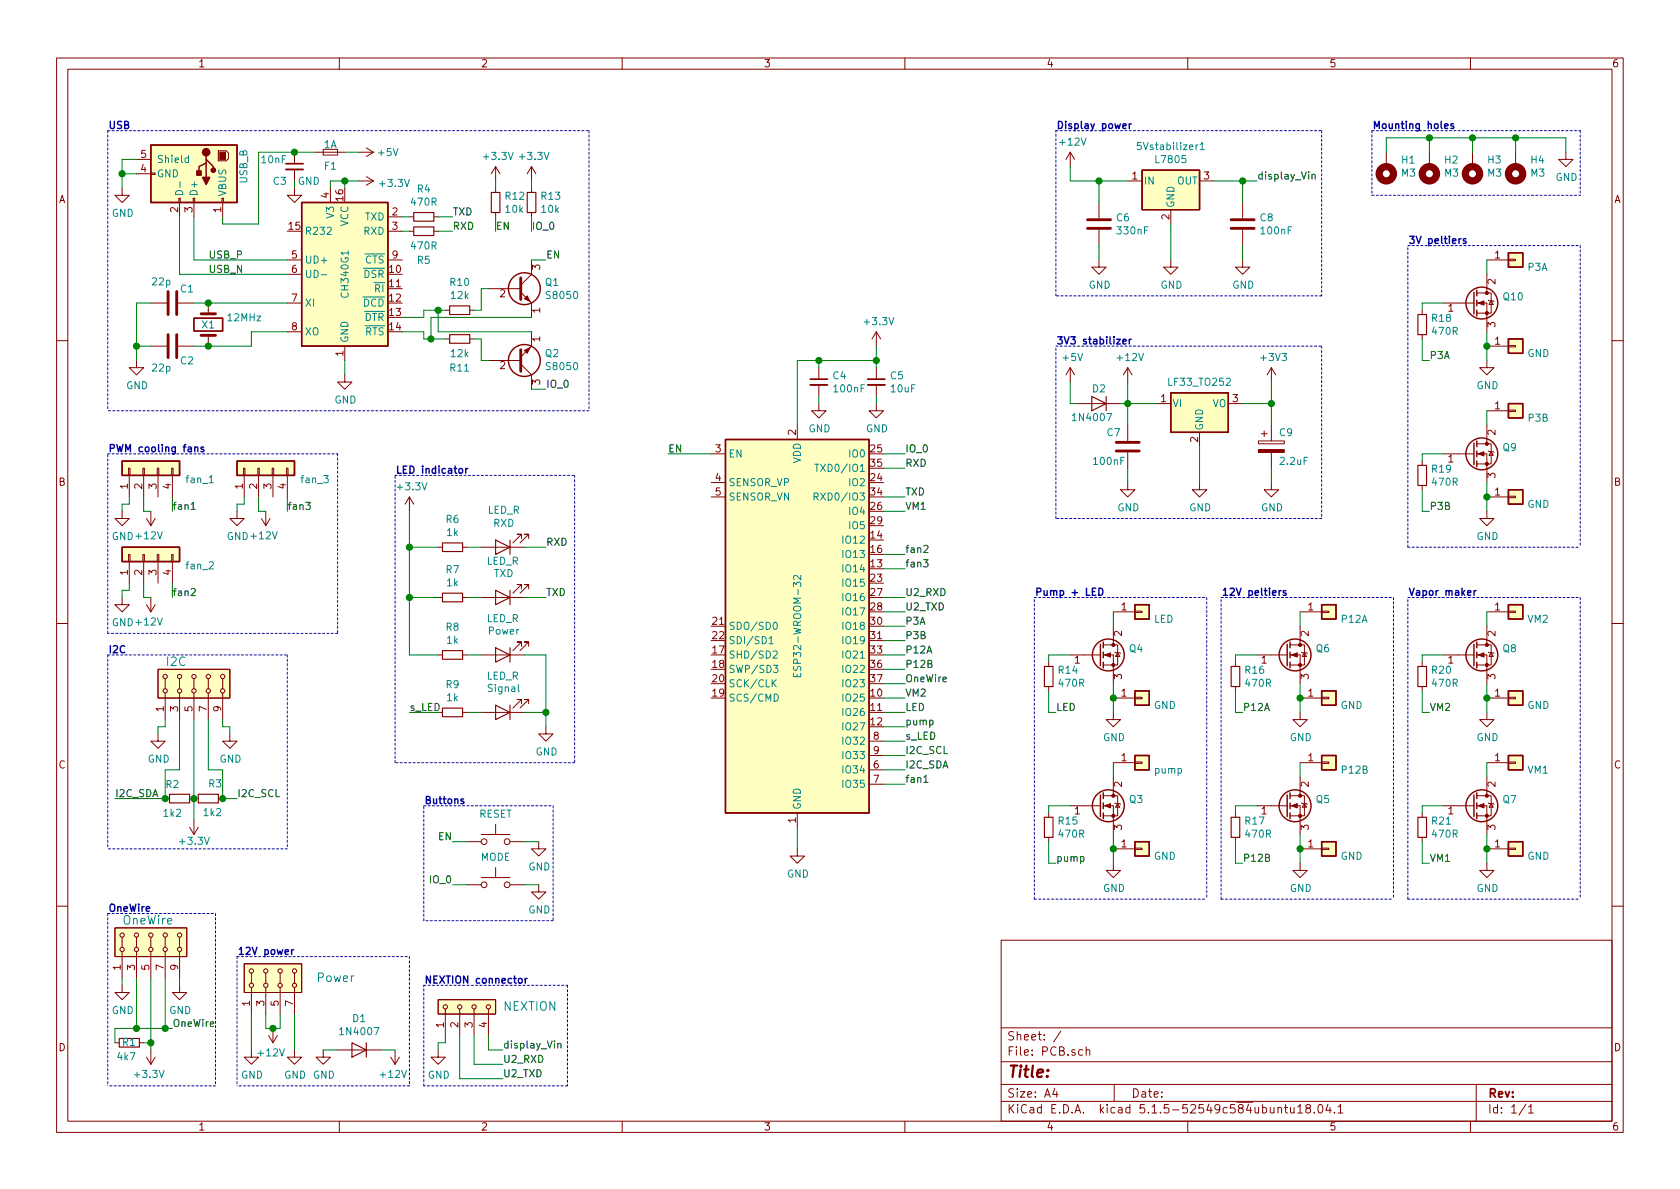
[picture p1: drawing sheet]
<svg xmlns="http://www.w3.org/2000/svg" width="297mm" height="210mm" viewBox="0 0 297 210" stroke-linecap="round" stroke-linejoin="round" font-family="sans-serif">
<g fill="none" stroke="#840000" stroke-width=".18">
<path d="M10 10.3h277v189.9h-277zM12 12.2h273v186.1h-273zM60 10.3v1.9M110 10.3v1.9M160 10.3v1.9M210 10.3v1.9M260 10.3v1.9M21.6 33.3v1.2h1.3l-1.3 1.3-1.3-1.3h1.3M24.1 30.7h2.6M24.1 28.2h2.6M26.7 30.6h.7v.3h-.7zM31.6 35h.3v.8h-.3z"/>
<path d="M31.7 35.8v2.5M34.2 35h.2v.8h-.2zM34.3 35.8v2.5M38.6 26.7h1.4l.4 .3v1.1l-.4 .3h-1.4zM39.2 35h.3v.8h-.3zM39.4 35.8v2.5M52.1 33.3v1.2h1.2l-1.2 1.3-1.3-1.3h1.3M52.1 26.9v2.1M52.1 30v2M55.9 26.9h5.1M57.1 26.4h2.6v1h-2.6zM58.4 33.3v2.5"/>
<path d="M63.5 26.9h2.5M63.5 32h2.5M64.8 26.2l1.2 .7M64.8 31.2l1.2 .8M66 26.9l-1.2 .8M66 32l-1.2 .8M68.6 38.3h2.5M72.4 38.3h.8M76.7 38.3h.8M87.6 29.5v2.5M87.6 33.3v.7M87.6 37.6v.7"/>
<path d="M87.6 29.5l-.7 1.2M87.6 29.5l.8 1.2M94 29.5v2.5M94 33.3v.7M94 37.6v.7M94 29.5l-.8 1.2M94 29.5l.7 1.2M189.2 26.9v2.6M189.2 26.9l-.7 1.3M189.2 26.9l.8 1.3M194.3 35.8v2.8M199.4 32h2.5"/>
<path d="M207 37.1v2.5M212.1 32h2.5M219.7 35.8v2.8M245.1 26.9v2.6M252.7 26.9v2.6M260.3 26.9v2.6M268 26.9v2.6M276.9 26.9v1.3h1.2l-1.2 1.3-1.3-1.3h1.3M26.7 53.6h2.8M31.5 53.6h2.8M36.8 53.6v1.9M36.8 59.3v1.9"/>
<path d="M50.8 46h2.5M50.8 48.5h2.5M50.8 53.6h2.5M50.8 58.7h2.5M68.6 40.9h2.5M68.6 46h2.5M72.4 40.9h.8M76.7 40.9h.8M78.7 59.9h.8M78.7 54.9h.8M83.1 59.9h.7M83.1 54.9h.7"/>
<path d="M86.4 51h5.7M92.1 51.7l1.9 1.9v2.5M94 58.7v2.5l-1.9 1.9M94 46v2.5l-1.9 1.9M154.9 58.7v2.5M154.9 58.7l-.7 1.2M154.9 58.7l.8 1.2M194.3 46v1.2h1.3l-1.3 1.3-1.3-1.3h1.3M194.3 40.6v2.8M207 46v1.2h1.3l-1.3 1.3-1.3-1.3h1.3M219.7 46v1.2h1.3l-1.3 1.3-1.3-1.3h1.3M219.7 40.6v2.8"/>
<path d="M251.5 54.9v.7M251.5 59.2v.7M255.3 53.6h5.3M261.1 53.6h1.8v5.1M261.1 51.8h1.8M262.9 51.8h.8v3.6h-2.6M262.9 46h3.8M262.9 48.5v3.3M263.1 53.1l.2 .1h.7l.2 .1M263.7 53.2l.3 .6h-.7zM266.7 45.8h1.3v.3h-1.3zM10 60.2h2"/>
<path d="M24.1 63.7v1.3h1.3l-1.3 1.3-1.2-1.3h1.2M26.7 61.2h2.8M31.5 61.2h2.8M61 66.3v1.3h1.2l-1.2 1.2-1.3-1.2h1.3M61 61.2v2.5M86.4 63.7h5.7M92.1 64.4l1.9 1.9v2.5M141 75.2v2.5M144.8 71.4v1.2h1.2l-1.2 1.3-1.3-1.3h1.3M144.8 65v2.1M144.8 68.1v2M154.9 71.4v1.2h1.3l-1.3 1.3-1.2-1.3h1.2"/>
<path d="M154.9 65v2.1M154.9 68.1v2M189.2 65l-.7 1.3M189.2 65v2.6M189.2 65l.8 1.3M190.5 71.4h7.6M199.4 65v2.6M199.4 75.2v2.8M199.4 65l-.8 1.3M199.4 65l.8 1.3M204.5 71.4h2.5M212.1 76.4v2.6"/>
<path d="M217.2 71.4h2.5M222.5 78h4.6v.5h-4.6zM223 76.7h1M223.5 76.2v1M224.8 65v2.6M224.8 75.2v2.8M224.8 65l-.8 1.3M224.8 65l.8 1.3M261.1 78.5h1.8M262.9 78.5h.8v3.5h-2.6M262.9 63.7v1.3h1.3l-1.3 1.3-1.3-1.3h1.3M262.9 72.6h3.8"/>
<path d="M262.9 75.2v3.3M262.9 61.2h3.8M263.1 79.8l.2 .1h.7l.2 .1M263.7 79.9l.3 .6h-.7zM266.7 72.5h1.3v.3h-1.3zM266.7 61.1h1.3v.2h-1.3zM285 60.2h2M21.6 90.4v1.3h1.3l-1.3 1.3-1.3-1.3h1.3M22.7 98h.3v1.3h-.3zM22.7 82.8h.3v1.3h-.3zM22.9 84.1v3.8M22.9 99.3v3.8"/>
<path d="M25.3 98h.2v1.3h-.2zM25.3 82.8h.2v1.3h-.2zM25.4 84.1v3.8M25.4 99.3v3.8M25.9 91.7l.8 1.3M26.7 90.4v2.6M27.4 91.7l-.7 1.3M27.8 98h.3v1.3h-.3zM27.8 82.8h.3v1.3h-.3zM27.9 84.1v3.8M27.9 99.3v3.8M30.4 98h.2v1.3h-.2z"/>
<path d="M30.4 82.8h.2v1.3h-.2zM30.5 84.1v3.8M30.5 99.3v3.8M41.9 90.4v1.3h1.3l-1.3 1.3-1.3-1.3h1.3M43.1 82.8h.2v1.3h-.2zM43.2 84.1v3.8M45.6 82.8h.2v1.3h-.2zM45.7 84.1v3.8M46.2 91.7l.8 1.3M47 90.4v2.6M47.8 91.7l-.8 1.3M48.1 82.8h.3v1.3h-.3z"/>
<path d="M48.3 84.1v3.8M50.7 82.8h.2v1.3h-.2zM50.8 84.1v3.8M72.4 87.9l-.8 1.2M72.4 87.9v2.5M72.4 87.9l.8 1.2M77.5 96.8h.7M81.8 96.8h.7M85.1 96.8h7.6M92.2 95.2v-.7h-.8h.8l-1.5 1.5M93.5 95.2v-.7h-.8h.8l-1.6 1.5M125.7 87.9h2.6"/>
<path d="M125.7 80.3h2.6M125.7 85.3h2.6M199.4 85.3v1.3h1.3l-1.3 1.3-1.3-1.3h1.3M199.4 80v2.8M212.1 85.3v1.3h1.3l-1.3 1.3-1.3-1.3h1.3M224.8 85.3v1.3h1.3l-1.3 1.3-1.3-1.3h1.3M224.8 80v2.8M251.5 81.5v.8M251.5 85.8v.8M255.3 80.3h5.3M261.1 80.3h1.8v5M262.9 90.4v1.3h1.3l-1.3 1.3-1.3-1.3h1.3"/>
<path d="M262.9 87.9h3.8M266.7 87.8h1.3v.2h-1.3zM10 110.3h2M21.6 105.7v1.2h1.3l-1.3 1.3-1.3-1.3h1.3M25.9 106.9l.8 1.3M26.7 105.7v2.5M27.4 106.9l-.7 1.3M27.9 118.4h12.7v5h-12.7zM77.5 115.8h.7M77.5 105.7h.7M81.8 115.8h.7M81.8 105.7h.7"/>
<path d="M85.1 115.8h7.6M85.1 105.7h7.6M92.2 114.3v-.8h-.8h.8l-1.5 1.6M92.2 104.1v-.7h-.8h.8l-1.5 1.5M93.5 114.3v-.8h-.8h.8l-1.6 1.6M93.5 104.1v-.7h-.8h.8l-1.6 1.5M185.4 117.1v.8M189.2 115.8h5.4M195.1 115.8h1.7v5.1M195.1 114h1.7M196.8 114h.8v3.6h-2.5M196.8 108.2h3.9"/>
<path d="M196.8 110.7v3.3M197.1 115.3l.1 .1h.8l.1 .2M197.6 115.4l.4 .7h-.8zM200.7 108.1h1.2v.2h-1.2zM218.4 117.1v.8M222.2 115.8h5.4M228.1 115.8h1.8v5.1M228.1 114h1.8M229.9 114h.7v3.6h-2.5M229.9 110.7v3.3M229.9 108.2h3.8M230.1 115.3l.2 .1h.7l.1 .2"/>
<path d="M230.6 115.4l.4 .7h-.7zM233.7 108.1h1.2v.2h-1.2zM251.5 117.1v.8M255.3 115.8h5.3M261.1 115.8h1.8v5.1M261.1 114h1.8M262.9 114h.8v3.6h-2.6M262.9 108.2h3.8M262.9 110.7v3.3M263.1 115.3l.2 .1h.7l.2 .2M263.7 115.4l.3 .7h-.7zM266.7 108.1h1.3v.2h-1.3z"/>
<path d="M285 110.3h2M27.9 129.8v1.3h1.3l-1.3 1.2-1.2-1.2h1.2M29.2 120v1.8M29.2 122.5v4.7M31.7 120v1.8M31.7 122.5v4.7M34.3 120v1.8M34.3 122.5v4.7M36.8 120v1.8M36.8 122.5v4.7M39.4 120v1.8M39.4 122.5v4.7"/>
<path d="M40.6 129.8v1.3h1.3l-1.3 1.2-1.2-1.2h1.2M81.8 126h.7M85.1 126h7.6M92.2 124.5v-.8h-.8h.8l-1.5 1.5M93.5 124.5v-.8h-.8h.8l-1.6 1.5M96.5 128.5v1.3h1.3l-1.3 1.3-1.3-1.3h1.3M153.7 136.1h2.5M153.7 138.7h2.5M153.7 131.1h2.5M153.7 133.6h2.5M185.4 121.4v.8M196.8 126v1.2h1.3l-1.3 1.3-1.2-1.3h1.2"/>
<path d="M196.8 134.9h3.9M196.8 137.4v3.3M196.8 123.4h3.9M200.7 134.7h1.2v.3h-1.2zM200.7 123.3h1.2v.3h-1.2zM218.4 121.4v.8M229.9 126v1.2h1.2l-1.2 1.3-1.3-1.3h1.3M229.9 134.9h3.8M229.9 137.4v3.3M229.9 123.4h3.8M233.7 134.7h1.2v.3h-1.2zM233.7 123.3h1.2v.3h-1.2z"/>
<path d="M251.5 121.4v.8M262.9 126v1.2h1.3l-1.3 1.3-1.3-1.3h1.3M262.9 134.9h3.8M262.9 137.4v3.3M262.9 123.4h3.8M266.7 123.3h1.3v.3h-1.3zM266.7 134.7h1.3v.3h-1.3zM29.2 141.2h.8M33.5 146.3l.8 1.3M33.5 141.2h1.6M34.3 145v2.6M35.1 146.3l-.8 1.3"/>
<path d="M38.6 141.2h.8M82.5 156.5h2.6M82.5 148.8h2.6M85.1 155.2h5.1M85.1 147.6h5.1M87.6 145.8v1.8M87.6 153.4v1.8M90.2 156.5h2.5M90.2 148.8h2.5M95.2 148.8v1.3h1.3l-1.3 1.3-1.2-1.3h1.2M95.2 156.5v1.2h1.3l-1.3 1.3-1.2-1.3h1.2M141 150.1v1.3h1.2l-1.2 1.2-1.3-1.2h1.3"/>
<path d="M141 143.8v2.5M185.4 143.8v.7M185.4 148.1v.7M189.2 142.5h5.4M195.1 142.5h1.7v5.1M195.1 140.7h1.7M196.8 140.7h.8v3.6h-2.5M196.8 152.6v1.3h1.3l-1.3 1.3-1.2-1.3h1.2M196.8 150.1h3.9M197.1 142l.1 .1h.8l.1 .1M197.6 142.1l.4 .6h-.8zM200.7 150h1.2v.2h-1.2z"/>
<path d="M218.4 143.8v.7M218.4 148.1v.7M222.2 142.5h5.4M228.1 142.5h1.8v5.1M228.1 140.7h1.8M229.9 152.6v1.3h1.2l-1.2 1.3-1.3-1.3h1.3M229.9 140.7h.7v3.6h-2.5M229.9 150.1h3.8M230.1 142l.2 .1h.7l.1 .1M230.6 142.1l.4 .6h-.7zM233.7 150h1.2v.2h-1.2zM251.5 143.8v.7"/>
<path d="M251.5 148.1v.7M255.3 142.5h5.3M261.1 142.5h1.8v5.1M261.1 140.7h1.8M262.9 140.7h.8v3.6h-2.6M262.9 152.6v1.3h1.3l-1.3 1.3-1.3-1.3h1.3M262.9 150.1h3.8M263.1 142l.2 .1h.7l.2 .1M263.7 142.1l.3 .6h-.7zM266.7 150h1.3v.2h-1.3zM10 160.2h2M20.3 164.1h12.7v5.1h-12.7z"/>
<path d="M21.6 174.2v1.3h1.3l-1.3 1.3-1.3-1.3h1.3M21.6 165.7v1.8M21.6 168.3v4.7M24.1 165.7v1.8M24.1 168.3v4.7M26.7 165.7v1.8M26.7 168.3v4.7M29.2 165.7v1.8M29.2 168.3v4.7M31.7 174.2v1.3h1.3l-1.3 1.3-1.2-1.3h1.2M31.7 165.7v1.8M31.7 168.3v4.7"/>
<path d="M43.2 170.4h10.1v5.1h-10.1zM44.4 172.1v1.8M44.4 174.6v4.7M47 172.1v1.8M47 174.6v4.7M49.5 172.1v1.8M49.5 174.6v4.7M52.1 172.1v1.8M52.1 174.6v4.7M77.5 176.8h10.1v2.5h-10.1zM78.7 178.4v4.7M81.3 178.4v4.7"/>
<path d="M83.8 178.4v4.7M86.4 178.4v4.7M177 166.3h108v32h-108zM285 160.2h2M20.3 184.4h.8M24.6 184.4h.8M25.9 186.9l.8 1.3M26.7 185.7v2.5M27.4 186.9l-.7 1.3M44.4 185.7v1.2h1.3l-1.3 1.3-1.2-1.3h1.2M47.5 183.1l.8 1.3M48.3 181.9v2.5"/>
<path d="M49 183.1l-.7 1.3M52.1 185.7v1.2h1.2l-1.2 1.3-1.3-1.3h1.3M57.1 185.7v1.2h1.3l-1.3 1.3-1.2-1.3h1.2M59.7 185.7h7.6M60 198.3v1.9M69.1 186.9l.7 1.3M69.8 185.7v2.5M70.6 186.9l-.8 1.3M77.5 185.7v1.2h1.2l-1.2 1.3-1.3-1.3h1.3M110 198.3v1.9M160 198.3v1.9M177 194.8h108"/>
<path d="M177 191.8h108M177 187.8h108M177 181.8h108M186.5 192.5l-.4 1h1M186.8 193v1M187.6 182.3l-1.3 2M191.4 185.7l-.4-.1-.3 .3 .1 .6h.6M192 185.7l.3-.1 .3 .1 .1 .9M192 185.1v1.5M197 191.8v3M210 198.3v1.9M226 196l.2-.2 .3 .1 .1 .9"/>
<path d="M227.1 195.8h.6M227.3 195.3v1.3l.4 .2M228.2 195.8v.9l.4 .1 .2-.1M228.8 195.8v1M229.4 195.8l.5-.5v1.5M229.4 196.8h.9M231.2 196l-.3-.2v-.3a.48 .48 0 0 1 .7-.1l.1 .2-.1 .3-.6 .1-.1 .3v.4l.3 .1 .4-.1 .1-.2v-.2l-.3-.3M232.4 196.7v.1M233.1 195.5l.3-.2a.8 .8 0 0 1 .5 .8 .8 .8 0 0 1-.5 .7l-.3-.1-.1-.4zM234.8 195.2l-.4 1.1h1M235.2 195.8v1M235.9 196.7v.1"/>
<path d="M236.6 195.8l.4-.5v1.5M236.6 196.8h.8M260 198.3v1.9M261 191.8v6.5M269.8 195.2l-1.2 2M270.3 195.8l.4-.5v1.5M270.3 196.8h.8"/>
<circle cx="29.2" cy="119.6" r=".38"/>
<circle cx="31.8" cy="119.6" r=".38"/>
<circle cx="34.3" cy="119.6" r=".38"/>
<circle cx="36.8" cy="119.6" r=".38"/>
<circle cx="39.4" cy="119.6" r=".38"/>
<circle cx="29.2" cy="122.2" r=".38"/>
<circle cx="31.8" cy="122.2" r=".38"/>
<circle cx="34.3" cy="122.2" r=".38"/>
<circle cx="36.8" cy="122.2" r=".38"/>
<circle cx="39.4" cy="122.2" r=".38"/>
<circle cx="85.6" cy="156.5" r=".51"/>
<circle cx="85.6" cy="148.8" r=".51"/>
<circle cx="89.7" cy="156.5" r=".51"/>
<circle cx="89.7" cy="148.8" r=".51"/>
<circle cx="21.6" cy="165.3" r=".38"/>
<circle cx="21.6" cy="167.9" r=".38"/>
<circle cx="24.1" cy="167.9" r=".38"/>
<circle cx="24.1" cy="165.3" r=".38"/>
<circle cx="26.7" cy="167.9" r=".38"/>
<circle cx="26.7" cy="165.3" r=".38"/>
<circle cx="29.2" cy="165.3" r=".38"/>
<circle cx="29.2" cy="167.9" r=".38"/>
<circle cx="31.8" cy="167.9" r=".38"/>
<circle cx="31.8" cy="165.3" r=".38"/>
<circle cx="44.5" cy="174.2" r=".38"/>
<circle cx="44.5" cy="171.7" r=".38"/>
<circle cx="47" cy="174.2" r=".38"/>
<circle cx="47" cy="171.7" r=".38"/>
<circle cx="49.5" cy="174.2" r=".38"/>
<circle cx="49.5" cy="171.7" r=".38"/>
<circle cx="52.1" cy="171.7" r=".38"/>
<circle cx="52.1" cy="174.2" r=".38"/>
<circle cx="78.7" cy="178" r=".38"/>
<circle cx="81.3" cy="178" r=".38"/>
<circle cx="83.8" cy="178" r=".38"/>
<circle cx="86.4" cy="178" r=".38"/>
</g>
<g fill="#ffffc2" stroke="#ffffc2" stroke-width=".18">
<path d="M53.3 35.8h15.3v25.4h-15.3z"/>
<path d="M21.6 96.8h10.1v2.5h-10.1z"/>
<path d="M233.7 133.6h2.5v2.5h-2.5z"/>
<path d="M233.7 106.9h2.5v2.6h-2.5z"/>
<path d="M266.7 86.6h2.5v2.5h-2.5z"/>
<path d="M266.7 71.4h2.5v2.5h-2.5z"/>
<path d="M266.7 106.9h2.5v2.6h-2.5z"/>
<path d="M26.7 25.6h15.2v10.2h-15.2z"/>
<path d="M21.6 81.5h10.1v2.6h-10.1z"/>
<path d="M266.7 44.7h2.5v2.5h-2.5z"/>
<path d="M77.5 176.8h10.1v2.5h-10.1z"/>
<path d="M233.7 148.8h2.5v2.6h-2.5z"/>
<path d="M43.2 170.4h10.1v5.1h-10.1z"/>
<path d="M27.9 118.4h12.7v5h-12.7z"/>
<path d="M200.7 148.8h2.5v2.6h-2.5z"/>
<path d="M128.3 77.7h25.4v66.1h-25.4z"/>
<path d="M20.3 164.1h12.7v5.1h-12.7z"/>
<path d="M200.7 133.6h2.5v2.5h-2.5z"/>
<path d="M200.7 122.2h2.5v2.5h-2.5z"/>
<path d="M200.7 106.9h2.5v2.6h-2.5z"/>
<path d="M207 69.5h10.2v6.9h-10.2z"/>
<path d="M41.9 81.5h10.2v2.6h-10.2z"/>
<path d="M201.9 30.1h10.2v7h-10.2z"/>
<path d="M266.7 122.2h2.5v2.5h-2.5z"/>
<path d="M266.7 133.6h2.5v2.5h-2.5z"/>
<path d="M266.7 59.9h2.5v2.6h-2.5z"/>
<path d="M233.7 122.2h2.5v2.5h-2.5z"/>
<path d="M266.7 148.8h2.5v2.6h-2.5z"/>
</g>
<g fill="none" stroke="#840000" stroke-width=".25">
<path d="M26.7 25.6h15.2v10.2h-15.2zM36.4 27.6v.6l1.3 1.3v.6M36.4 28.2v.6l-1.2 .7v1.2M36.4 28.8v2.6M53.3 35.8h15.3v25.4h-15.3zM201.9 30.1h10.2v7h-10.2zM260.6 51.7v3.8M261.1 51.3v1M261.1 53.1v1M261.1 54.9v1M266.7 44.7h2.5v2.5h-2.5zM266.7 59.9h2.5v2.6h-2.5z"/>
<path d="M128.3 77.7h25.4v66.1h-25.4zM207 69.5h10.2v6.9h-10.2zM260.6 78.4v3.8M261.1 78v1M261.1 79.8v1M266.7 71.4h2.5v2.5h-2.5zM21.6 96.8h10.1v2.5h-10.1zM21.6 81.5h10.1v2.6h-10.1zM41.9 81.5h10.2v2.6h-10.2zM261.1 81.5v1M266.7 86.6h2.5v2.5h-2.5zM194.6 113.9v3.8"/>
<path d="M195.1 113.5v1M195.1 115.3v1M195.1 117.1v1M200.7 106.9h2.5v2.6h-2.5zM227.6 113.9v3.8M228.1 113.5v1M228.1 115.3v1M228.1 117.1v1M233.7 106.9h2.5v2.6h-2.5zM260.6 113.9v3.8M261.1 113.5v1M261.1 115.3v1"/>
<path d="M261.1 117.1v1M266.7 106.9h2.5v2.6h-2.5zM200.7 133.6h2.5v2.5h-2.5zM200.7 122.2h2.5v2.5h-2.5zM233.7 133.6h2.5v2.5h-2.5zM233.7 122.2h2.5v2.5h-2.5zM266.7 122.2h2.5v2.5h-2.5zM266.7 133.6h2.5v2.5h-2.5zM194.6 140.6v3.8M195.1 140.2v1M195.1 142v1M195.1 143.8v1"/>
<path d="M200.7 148.8h2.5v2.6h-2.5zM227.6 140.6v3.8M228.1 140.2v1M228.1 142v1M228.1 143.8v1M233.7 148.8h2.5v2.6h-2.5zM260.6 140.6v3.8M261.1 140.2v1M261.1 142v1M261.1 143.8v1M266.7 148.8h2.5v2.6h-2.5z"/>
<circle cx="92.7" cy="51" r="2.82"/>
<circle cx="262" cy="53.6" r="2.82"/>
<circle cx="92.7" cy="63.7" r="2.82"/>
<circle cx="262" cy="80.3" r="2.82"/>
<circle cx="196" cy="115.8" r="2.82"/>
<circle cx="229" cy="115.8" r="2.82"/>
<circle cx="262" cy="115.8" r="2.82"/>
<circle cx="196" cy="142.5" r="2.82"/>
<circle cx="229" cy="142.5" r="2.82"/>
<circle cx="262" cy="142.5" r="2.82"/>
</g>
<g fill="none" stroke="#008484" stroke-width=".18">
<path d="M31.2 33.8a.66 .66 0 0 1 .8-.1 .66 .66 0 0 1 .3 .7h-1.3zM31.8 32.2v.9M33.3 28l-.4-.1-.2 .2 .1 .6h.5M33.3 27.5v1.2M212.2 25.5l.4-.3v1.3M212.2 26.5h.7M56.8 48.6h1M143.9 87.8h.7l.1-.2-.1-.3-.2-.1h-.5v1.2M144.1 82.1h.7M144.2 87.8l.5 .6M144.4 82.1v1.3M136 112.9l.3-.3v1.2"/>
<path d="M136 113.8h.7M136.7 115.2l.5-.1 .2 .4-.7 .9h.7M136.8 117.6h.7l-.4 .5 .4 .2-.1 .6h-.4l-.2-.1M136.8 110.2l.2-.2a.67 .67 0 0 1 .5 .7 .67 .67 0 0 1-.5 .6l-.2-.2-.1-.3zM140.3 119v.7h1.3v-.7M140.9 119.2v.5M141.6 101.7v.8l-.7-.7-.2-.1-.4 .3 .1 .5M136.7 120.7l.5 .8M136.9 122.7a.64 .64 0 0 1 .7 .7 .64 .64 0 0 1-.7 .6zM137.2 120.2l-.7 .7"/>
</g>
<g fill="#840000" stroke="#840000" stroke-width=".18">
<path d="M228.3 142.5l1.1-.4v.8z"/>
<path d="M228.3 115.8l1.1-.4v.8z"/>
<path d="M261.4 80.3l1-.4v.7z"/>
<path d="M261.4 115.8l1-.4v.8z"/>
<path d="M92.7 52.8l.5-.5 .5 1z"/>
<path d="M38.9 26.9h1v1.3h-1z"/>
<path d="M92.7 62l1-.5-.5 1z"/>
<path d="M261.4 53.6l1-.4v.8z"/>
<path d="M195.3 142.5l1-.4v.8z"/>
<path d="M222.5 79.5h4.6v.5h-4.6z"/>
<path d="M195.3 115.8l1-.4v.8z"/>
<path d="M261.4 142.5l1-.4v.8z"/>
<circle cx="229.9" cy="144.3" r=".28"/>
<circle cx="229.9" cy="140.7" r=".28"/>
<circle cx="229.9" cy="117.6" r=".28"/>
<circle cx="229.9" cy="114" r=".28"/>
<circle cx="262.9" cy="82" r=".28"/>
<circle cx="262.9" cy="78.5" r=".28"/>
<circle cx="262.9" cy="117.6" r=".28"/>
<circle cx="262.9" cy="114" r=".28"/>
<circle cx="262.9" cy="55.4" r=".28"/>
<circle cx="262.9" cy="51.8" r=".28"/>
<circle cx="196.8" cy="144.3" r=".28"/>
<circle cx="196.8" cy="140.7" r=".28"/>
<circle cx="196.8" cy="117.6" r=".28"/>
<circle cx="196.8" cy="114" r=".28"/>
<circle cx="262.9" cy="144.3" r=".28"/>
<circle cx="262.9" cy="140.7" r=".28"/>
</g>
<path d="M50.5 30h3.1M143.3 68.1h3M153.4 68.1h3.1" fill="none" stroke="#840000" stroke-width=".33"/>
<path d="M50.5 29h3.1M34.3 56.3h5.1v2.2h-5.1zM143.3 67.1h3M153.4 67.1h3.1" fill="none" stroke="#840000" stroke-width=".3"/>
<g fill="none" stroke="#840000" stroke-width=".2">
<path d="M73.2 37.6h3.5v1.5h-3.5zM86.9 34h1.5v3.6h-1.5zM93.2 34h1.5v3.6h-1.5zM73.2 40.1h3.5v1.6h-3.5zM79.5 59.2h3.6v1.5h-3.6zM79.5 54.1h3.6v1.5h-3.6zM250.7 55.6h1.5v3.6h-1.5zM193 70.1l2.6 1.3-2.6 1.2zM195.6 70.1v2.5M78.2 96h3.6v1.5h-3.6zM87.6 95.5l2.6 1.3-2.6 1.2zM90.2 95.5v2.5"/>
<path d="M250.7 82.3h1.5v3.5h-1.5zM78.2 104.9h3.6v1.5h-3.6zM78.2 115.1h3.6v1.5h-3.6zM87.6 114.5l2.6 1.3-2.6 1.3zM87.6 104.4l2.6 1.3-2.6 1.2zM90.2 104.4v2.5M90.2 114.5v2.6M184.7 117.9h1.5v3.5h-1.5zM217.7 117.9h1.5v3.5h-1.5zM250.7 117.9h1.5v3.5h-1.5zM78.2 125.2h3.6v1.5h-3.6zM87.6 124.7l2.6 1.3-2.6 1.2z"/>
<path d="M90.2 124.7v2.5M30 140.5h3.5v1.5h-3.5zM35.1 140.5h3.5v1.5h-3.5zM184.7 144.5h1.5v3.6h-1.5zM217.7 144.5h1.5v3.6h-1.5zM250.7 144.5h1.5v3.6h-1.5zM21.1 183.6h3.5v1.6h-3.5zM62.2 184.4l2.6 1.3-2.6 1.2zM64.8 184.4v2.5"/>
</g>
<g fill="none" stroke="#840000" stroke-width="1.3">
<circle cx="245.1" cy="30.7" r="1.27"/>
<circle cx="252.7" cy="30.7" r="1.27"/>
<circle cx="260.4" cy="30.7" r="1.27"/>
<circle cx="268" cy="30.7" r="1.27"/>
</g>
<g fill="none" stroke="#840000" stroke-width=".51">
<path d="M192.3 38.9h4M217.7 38.9h4M29.7 51.6v4M29.7 59.2v4M31.2 51.6v4M31.2 59.2v4M35.6 55.5h2.5M35.6 59.3h2.5M92.1 49.1v3.9M192.3 40.4h4M217.7 40.4h4M92.1 61.8v3.9"/>
<path d="M197.4 79.8h4M197.4 78.2h4"/>
</g>
<g fill="#840000" stroke="#840000" stroke-width=".25">
<path d="M34.8 30.2h.8v.8h-.8z"/>
<path d="M35.8 31.4h1.3l-.7 1.2z"/>
<circle cx="36.4" cy="26.9" r=".63"/>
<circle cx="37.7" cy="30.1" r=".38"/>
</g>
<g fill="none" stroke="#0000c2" stroke-width=".18" stroke-dasharray=".4 .4">
<path d="M19 23.1h85.1M19 23.1v49.5M104.1 23.1v49.5M186.7 23.1h47M233.7 23.1v29.2M242.6 23.1v11.4M242.6 34.5h36.8M242.6 23.1h36.8M279.4 23.1v11.4M186.7 52.3v-29.2M233.7 52.3h-47M248.9 43.4h30.5"/>
<path d="M279.4 43.4v53.4M104.1 72.6h-85.1M186.7 61.2h47M233.7 61.2v30.5M19 80.3h40.7M59.7 80.3v31.7M69.8 84.1h31.8M101.6 84.1v50.8M186.7 91.7v-30.5M233.7 91.7h-47M248.9 96.8h30.5M248.9 96.8v-53.4"/>
<path d="M19 115.8h31.8M19 115.8v34.3M19 112v-31.7M50.8 115.8v34.3M59.7 112h-40.7M182.9 105.7h30.5M213.4 105.7v53.3M215.9 105.7h30.5M246.4 105.7v53.3M248.9 105.7h30.5M279.4 105.7v53.3M69.8 134.9v-50.8"/>
<path d="M101.6 134.9h-31.8M50.8 150.1h-31.8M74.9 142.5h22.9M97.8 142.5v20.3M182.9 159h30.5M182.9 159v-53.3M215.9 159v-53.3M215.9 159h30.5M248.9 159v-53.3M248.9 159h30.5M19 161.5h19.1M19 161.5v30.5"/>
<path d="M38.1 161.5v30.5M41.9 169.2v22.8M41.9 169.2h30.5M72.4 169.2v22.8M74.9 174.2h25.4M74.9 162.8v-20.3M97.8 162.8h-22.9M100.3 174.2v17.8M38.1 192h-19.1M72.4 192h-30.5M74.9 192v-17.8M100.3 192h-25.4"/>
</g>
<g fill="none" stroke="#008400" stroke-width=".18">
<path d="M21.6 30.7h2.5M24.1 28.2h-2.5v5.1M31.7 38.3v10.2h19.1M34.3 38.3v7.7h16.5M52.1 32v1.3M55.9 26.9h-10.2v12.7h-6.3v-1.3M61 32v1.3M61 26.9h2.5M63.5 32h-5.1v1.3M71.1 38.3h1.3M77.5 38.3h2.5M87.6 32v1.3"/>
<path d="M87.6 38.3v2.6M94 32v1.3M94 38.3v2.6M189.2 29.5v2.5h10.2M194.3 32v3.8M207 39.6v6.4M214.6 32h7.6M219.7 32v3.8M245.1 26.9v-2.5h31.8v2.5M252.7 24.4v2.5M260.3 24.4v2.5M268 24.4v2.5"/>
<path d="M26.7 53.6h-2.6v10.1M34.3 53.6h16.5M50.8 58.7h-6.4v2.5h-10.1M71.1 58.7h3.8v1.2h3.8M71.1 40.9h1.3M77.5 54.9v3.8h16.5M77.5 40.9h2.5M78.7 54.9h-3.8v1.2h-3.8M83.8 59.9h1.3v3.8h1.3M86.4 51h-1.3v3.9h-1.3M94 46h2.5M94 56.1h-17.8v3.8"/>
<path d="M194.3 43.4v2.6M219.7 43.4v2.6M251.5 59.9v3.8h1.2M255.3 53.6h-3.8v1.3M262.9 46v2.5M262.9 58.7v5M24.1 61.2h2.6M61 63.7v2.6M94 68.8h2.5M144.8 63.7v1.3M144.8 70.1v1.3M154.9 61.2v3.8"/>
<path d="M154.9 70.1v1.3M154.9 63.7h-13.9v11.5M189.2 67.6v3.8h1.3M198.1 71.4h6.4M199.4 67.6v7.6M212.1 79v6.3M219.7 71.4h5.1M224.8 67.6v7.6M262.9 72.6v2.6M22.9 87.9v1.2h-1.3v1.3M25.4 87.9v2.5h1.3M30.5 87.9v2.5"/>
<path d="M43.2 87.9v1.2h-1.3v1.3M45.7 87.9v2.5h1.3M50.8 87.9v2.5M72.4 90.4v25.4h5.1M72.4 96.8h5.1M82.5 96.8h2.6M92.7 96.8h3.8M118.1 80.3h7.6M156.2 82.8h3.8M156.2 80.3h3.8M156.2 98h3.8M156.2 90.4h3.8"/>
<path d="M156.2 87.9h3.8M199.4 82.8v2.5M224.8 82.8v2.5M251.5 86.6v3.8h1.2M255.3 80.3h-3.8v1.2M262.9 85.3v5.1M22.9 103.1v1.3h-1.3v1.3M25.4 103.1v2.6h1.3M30.5 103.1v2.6M72.4 105.7h5.1M82.5 115.8h2.6M82.5 105.7h2.6"/>
<path d="M92.7 115.8h3.8v12.7M92.7 105.7h3.8M156.2 118.4h3.8M156.2 115.8h3.8M156.2 100.6h3.8M156.2 113.3h3.8M156.2 110.7h3.8M156.2 105.7h3.8M156.2 108.2h3.8M189.2 115.8h-3.8v1.3M196.8 108.2v2.5M222.2 115.8h-3.8v1.3"/>
<path d="M229.9 108.2v2.5M255.3 115.8h-3.8v1.3M262.9 108.2v2.5M29.2 127.2v1.3h-1.3v1.3M31.7 127.2v8.9h-2.5v5.1h-8.9M34.3 127.2v17.8M36.8 127.2v8.9h2.6v5.1h2.5M39.4 127.2v1.3h1.2v1.3M72.4 126h5.1M82.5 126h2.6M92.7 126h3.8M156.2 138.7h3.8"/>
<path d="M156.2 128.5h3.8M156.2 126h3.8M156.2 123.4h3.8M156.2 120.9h3.8M156.2 136.1h3.8M156.2 133.6h3.8M156.2 131.1h3.8M185.4 122.2v3.8h1.3M196.8 120.9v5.1M196.8 134.9v2.5M218.4 122.2v3.8h1.3M229.9 120.9v5.1"/>
<path d="M229.9 134.9v2.5M251.5 122.2v3.8h1.2M262.9 120.9v5.1M262.9 134.9v2.5M80 156.5h2.5M80 148.8h2.5M92.7 156.5h2.5M92.7 148.8h2.5M141 146.3v3.8M185.4 148.8v3.8h1.3M189.2 142.5h-3.8v1.3M196.8 147.6v5"/>
<path d="M218.4 148.8v3.8h1.3M222.2 142.5h-3.8v1.3M229.9 147.6v5M251.5 148.8v3.8h1.2M255.3 142.5h-3.8v1.3M262.9 147.6v5M21.6 173v1.2M24.1 173v8.9M26.7 173v12.7M29.2 173v8.9M31.7 173v1.2M44.4 179.3v6.4"/>
<path d="M47 179.3v2.6h2.5v-2.6M52.1 179.3v6.4M25.4 184.4h1.3M30.5 181.9h-10.2v2.5M57.1 185.7h2.6M67.3 185.7h2.5M78.7 183.1v1.3h-1.2v1.3M81.3 183.1v7.6h7.6M83.8 183.1v5.1h5.1M86.4 183.1v2.6h2.5"/>
</g>
<path d="M232 31l.2-.2 .3 .1v.8M232 30.8v.9M33.8 90.1h.7M54.1 88.8h.8l-.5 .5 .4 .1 .1 .5-.3 .2-.5-.1M163.3 99h.8l-.4 .5 .3 .1 .1 .4-.3 .2-.5-.1M163.3 96.6l.5-.2 .3 .4-.8 .9h.8M33.8 104.2l.5-.1 .2 .3-.7 .9h.7M163.3 138.3h.8M98.6 184.6l.2-.1 .3 .1 .1 .7M98.6 184.5v.8" fill="none" stroke="#000" stroke-width=".18"/>
<g fill="none" stroke="#0000c2" stroke-width=".25">
<path d="M199.7 21.9v.8M200 21.9l-.3 .2M257 21.9h-.3l-.2 .2 .1 .1 .4 .2v.3h-.5M199.7 60v.8M200 60l-.3 .2M259.2 42.3l-.3-.1-.2 .2v.2l.5 .1v.3h-.5M34.4 79.2l.2-.2 .3 .1 .1 .8M36 79.1l-.3-.1-.2 .2 .1 .2 .4 .1v.3h-.5M198.5 60.4l.6-.1v-.3h-.4l-.2 .2 .1 .6h.5M82.3 82.8v.9M82.7 82.8l-.3 .1-.1 .2M194.3 104a.64 .64 0 0 1 .7 .6 .64 .64 0 0 1-.7 .7z"/>
<path d="M226.5 104.4l-.2 .1-.1 .2M227.4 104.5l-.3-.1-.2 .2v.2l.5 .1v.3h-.5M260.6 104.4v.9M261 104.4l-.4 .3M51.6 167.9v.9M51.9 167.9l-.3 .3M92.9 173v.9M93.2 173l-.3 .2"/>
</g>
<g fill="#008400" stroke="#008400" stroke-width=".25">
<circle cx="260.3" cy="24.4" r=".51"/>
<circle cx="76.2" cy="59.9" r=".51"/>
<circle cx="262.9" cy="150.1" r=".51"/>
<circle cx="224.8" cy="71.4" r=".51"/>
<circle cx="52.1" cy="26.9" r=".51"/>
<circle cx="72.4" cy="105.7" r=".51"/>
<circle cx="268" cy="24.4" r=".51"/>
<circle cx="252.7" cy="24.4" r=".51"/>
<circle cx="24.1" cy="61.2" r=".51"/>
<circle cx="144.8" cy="63.7" r=".51"/>
<circle cx="199.4" cy="71.4" r=".51"/>
<circle cx="154.9" cy="63.7" r=".51"/>
<circle cx="72.4" cy="96.8" r=".51"/>
<circle cx="96.5" cy="126" r=".51"/>
<circle cx="61" cy="32" r=".51"/>
<circle cx="36.8" cy="61.2" r=".51"/>
<circle cx="262.9" cy="87.9" r=".51"/>
<circle cx="36.8" cy="53.6" r=".51"/>
<circle cx="48.3" cy="181.9" r=".51"/>
<circle cx="21.6" cy="30.7" r=".51"/>
<circle cx="194.3" cy="32" r=".51"/>
<circle cx="39.4" cy="141.2" r=".51"/>
<circle cx="26.7" cy="184.4" r=".51"/>
<circle cx="29.2" cy="141.2" r=".51"/>
<circle cx="219.7" cy="32" r=".51"/>
<circle cx="24.1" cy="181.9" r=".51"/>
<circle cx="262.9" cy="61.2" r=".51"/>
<circle cx="229.9" cy="150.1" r=".51"/>
<circle cx="34.3" cy="141.2" r=".51"/>
<circle cx="229.9" cy="123.4" r=".51"/>
<circle cx="29.2" cy="181.9" r=".51"/>
<circle cx="196.9" cy="123.4" r=".51"/>
<circle cx="77.5" cy="54.9" r=".51"/>
<circle cx="196.9" cy="150.1" r=".51"/>
<circle cx="262.9" cy="123.4" r=".51"/>
</g>
<text font-size="2.8" fill="#840000" x="178" y="190.5">Title:</text>
<g font-size="2.1" fill="#008484">
<text x="29.5" y="117.8">I2C</text>
<text x="21.8" y="163.5">OneWire</text>
<text x="56.2" y="173.7">Power</text>
<text x="89" y="178.7">NEXTION</text>
</g>
<g font-size="2.1" fill="#840000">
<text x="178" y="184">Sheet: /</text>
<text x="178" y="186.7">File: PCB.sch</text>
<text x="178" y="196.9">KiCad E.D.A. kicad 5.1.5-52549c584ubuntu18.04.1</text>
<text x="178" y="194.1">Size: A4</text>
<text x="200" y="194.1">Date:</text>
<text x="263" y="194.1">Rev:</text>
<text x="263" y="196.9">Id: 1/1</text>
</g>
<g font-size="1.8" fill="#840000">
<text x="35" y="11.9">1</text>
<text x="85" y="11.9">2</text>
<text x="135" y="11.9">3</text>
<text x="185" y="11.9">4</text>
<text x="235" y="11.9">5</text>
<text x="285" y="11.9">6</text>
<text x="24.9" y="27.9">5</text>
<text x="10.4" y="35.9">A</text>
<text x="24.9" y="30.5">4</text>
<text x="58.2" y="35" transform="rotate(-90 58.2 35)">4</text>
<text x="60.7" y="35.5" transform="rotate(-90 60.7 35.5)">16</text>
<text x="200.2" y="31.7">1</text>
<text x="212.9" y="31.7">3</text>
<text x="285.4" y="35.9">A</text>
<text x="31.5" y="37.6" transform="rotate(-90 31.5 37.6)">2</text>
<text x="34" y="37.6" transform="rotate(-90 34 37.6)">3</text>
<text x="39.1" y="37.6" transform="rotate(-90 39.1 37.6)">1</text>
<text x="51.1" y="40.6">15</text>
<text x="69.4" y="38.1">2</text>
<text x="69.4" y="40.6">3</text>
<text x="206.8" y="38.8" transform="rotate(-90 206.8 38.8)">2</text>
<text x="51.6" y="45.7">5</text>
<text x="69.4" y="45.7">9</text>
<text x="95.5" y="47.7" transform="rotate(-90 95.5 47.7)">3</text>
<text x="264.3" y="45.7">1</text>
<text x="51.6" y="48.3">6</text>
<text x="51.6" y="53.3">7</text>
<text x="68.9" y="48.3">10</text>
<text x="68.9" y="50.8">11</text>
<text x="68.9" y="53.3">12</text>
<text x="88.4" y="52.6">2</text>
<text x="264.4" y="50.3" transform="rotate(-90 264.4 50.3)">2</text>
<text x="51.6" y="58.4">8</text>
<text x="68.9" y="55.9">13</text>
<text x="68.9" y="58.4">14</text>
<text x="95.5" y="55.3" transform="rotate(-90 95.5 55.3)">1</text>
<text x="256.1" y="55.1">1</text>
<text x="264.4" y="57.9" transform="rotate(-90 264.4 57.9)">3</text>
<text x="60.7" y="63" transform="rotate(-90 60.7 63)">1</text>
<text x="88.4" y="65.3">2</text>
<text x="95.5" y="60.4" transform="rotate(-90 95.5 60.4)">1</text>
<text x="264.3" y="61">1</text>
<text x="95.5" y="68" transform="rotate(-90 95.5 68)">3</text>
<text x="205.3" y="71.1">1</text>
<text x="218" y="71.1">3</text>
<text x="140.7" y="76.9" transform="rotate(-90 140.7 76.9)">2</text>
<text x="264.3" y="72.4">1</text>
<text x="264.4" y="76.9" transform="rotate(-90 264.4 76.9)">2</text>
<text x="126.5" y="80">3</text>
<text x="154" y="80">25</text>
<text x="154" y="82.5">35</text>
<text x="211.8" y="78.2" transform="rotate(-90 211.8 78.2)">2</text>
<text x="256.1" y="81.8">1</text>
<text x="10.4" y="85.9">B</text>
<text x="22.6" y="86.5" transform="rotate(-90 22.6 86.5)">1</text>
<text x="25.1" y="86.5" transform="rotate(-90 25.1 86.5)">2</text>
<text x="27.7" y="86.5" transform="rotate(-90 27.7 86.5)">3</text>
<text x="30.2" y="86.5" transform="rotate(-90 30.2 86.5)">4</text>
<text x="42.9" y="86.5" transform="rotate(-90 42.9 86.5)">1</text>
<text x="45.5" y="86.5" transform="rotate(-90 45.5 86.5)">2</text>
<text x="48" y="86.5" transform="rotate(-90 48 86.5)">3</text>
<text x="50.5" y="86.5" transform="rotate(-90 50.5 86.5)">4</text>
<text x="126.5" y="85.1">4</text>
<text x="126.5" y="87.6">5</text>
<text x="154" y="85.1">24</text>
<text x="154" y="87.6">34</text>
<text x="264.3" y="87.6">1</text>
<text x="264.4" y="84.6" transform="rotate(-90 264.4 84.6)">3</text>
<text x="285.4" y="85.9">B</text>
<text x="154" y="95.2">14</text>
<text x="154" y="90.2">26</text>
<text x="154" y="92.7">29</text>
<text x="22.6" y="101.7" transform="rotate(-90 22.6 101.7)">1</text>
<text x="25.1" y="101.7" transform="rotate(-90 25.1 101.7)">2</text>
<text x="27.7" y="101.7" transform="rotate(-90 27.7 101.7)">3</text>
<text x="30.2" y="101.7" transform="rotate(-90 30.2 101.7)">4</text>
<text x="154" y="100.3">13</text>
<text x="154" y="97.8">16</text>
<text x="154" y="102.9">23</text>
<text x="154" y="105.4">27</text>
<text x="154" y="107.9">28</text>
<text x="198.3" y="107.9">1</text>
<text x="231.3" y="107.9">1</text>
<text x="264.3" y="107.9">1</text>
<text x="126" y="110.5">21</text>
<text x="126" y="113">22</text>
<text x="154" y="110.5">30</text>
<text x="154" y="113">31</text>
<text x="198.4" y="112.5" transform="rotate(-90 198.4 112.5)">2</text>
<text x="231.4" y="112.5" transform="rotate(-90 231.4 112.5)">2</text>
<text x="264.4" y="112.5" transform="rotate(-90 264.4 112.5)">2</text>
<text x="126" y="115.6">17</text>
<text x="126" y="118.1">18</text>
<text x="154" y="115.6">33</text>
<text x="154" y="118.1">36</text>
<text x="190" y="117.3">1</text>
<text x="223" y="117.3">1</text>
<text x="256.1" y="117.3">1</text>
<text x="29" y="125.8" transform="rotate(-90 29 125.8)">1</text>
<text x="31.5" y="125.8" transform="rotate(-90 31.5 125.8)">3</text>
<text x="34" y="125.8" transform="rotate(-90 34 125.8)">5</text>
<text x="36.6" y="125.8" transform="rotate(-90 36.6 125.8)">7</text>
<text x="39.1" y="125.8" transform="rotate(-90 39.1 125.8)">9</text>
<text x="126" y="123.2">19</text>
<text x="126" y="120.6">20</text>
<text x="154" y="123.2">10</text>
<text x="154" y="125.7">11</text>
<text x="154" y="120.6">37</text>
<text x="198.3" y="123.2">1</text>
<text x="198.4" y="120.1" transform="rotate(-90 198.4 120.1)">3</text>
<text x="231.3" y="123.2">1</text>
<text x="231.4" y="120.1" transform="rotate(-90 231.4 120.1)">3</text>
<text x="264.3" y="123.2">1</text>
<text x="264.4" y="120.1" transform="rotate(-90 264.4 120.1)">3</text>
<text x="154" y="128.3">12</text>
<text x="154.5" y="130.8">8</text>
<text x="10.4" y="135.9">C</text>
<text x="154.5" y="135.9">6</text>
<text x="154.5" y="133.3">9</text>
<text x="198.3" y="134.6">1</text>
<text x="231.3" y="134.6">1</text>
<text x="264.3" y="134.6">1</text>
<text x="285.4" y="135.9">C</text>
<text x="154.5" y="138.4">7</text>
<text x="198.4" y="139.2" transform="rotate(-90 198.4 139.2)">2</text>
<text x="231.4" y="139.2" transform="rotate(-90 231.4 139.2)">2</text>
<text x="264.4" y="139.2" transform="rotate(-90 264.4 139.2)">2</text>
<text x="140.7" y="145.5" transform="rotate(-90 140.7 145.5)">1</text>
<text x="190" y="144">1</text>
<text x="198.3" y="149.9">1</text>
<text x="198.4" y="146.8" transform="rotate(-90 198.4 146.8)">3</text>
<text x="223" y="144">1</text>
<text x="231.3" y="149.9">1</text>
<text x="231.4" y="146.8" transform="rotate(-90 231.4 146.8)">3</text>
<text x="256.1" y="144">1</text>
<text x="264.3" y="149.9">1</text>
<text x="264.4" y="146.8" transform="rotate(-90 264.4 146.8)">3</text>
<text x="21.3" y="171.5" transform="rotate(-90 21.3 171.5)">1</text>
<text x="23.9" y="171.5" transform="rotate(-90 23.9 171.5)">3</text>
<text x="26.4" y="171.5" transform="rotate(-90 26.4 171.5)">5</text>
<text x="29" y="171.5" transform="rotate(-90 29 171.5)">7</text>
<text x="31.5" y="171.5" transform="rotate(-90 31.5 171.5)">9</text>
<text x="44.2" y="177.9" transform="rotate(-90 44.2 177.9)">1</text>
<text x="46.7" y="177.9" transform="rotate(-90 46.7 177.9)">3</text>
<text x="49.3" y="177.9" transform="rotate(-90 49.3 177.9)">5</text>
<text x="51.8" y="177.9" transform="rotate(-90 51.8 177.9)">7</text>
<text x="10.4" y="185.9">D</text>
<text x="78.5" y="181.7" transform="rotate(-90 78.5 181.7)">1</text>
<text x="81" y="181.7" transform="rotate(-90 81 181.7)">2</text>
<text x="83.6" y="181.7" transform="rotate(-90 83.6 181.7)">3</text>
<text x="86.1" y="181.7" transform="rotate(-90 86.1 181.7)">4</text>
<text x="285.4" y="185.9">D</text>
<text x="35" y="199.9">1</text>
<text x="85" y="199.9">2</text>
<text x="135" y="199.9">3</text>
<text x="185" y="199.9">4</text>
<text x="235" y="199.9">5</text>
<text x="285" y="199.9">6</text>
</g>
<g font-size="1.8" fill="#0000c2">
<text x="19" y="22.8">USB</text>
<text x="186.7" y="22.8">Display power</text>
<text x="242.6" y="22.8">Mounting holes</text>
<text x="248.9" y="43.1">3V peltiers</text>
<text x="186.7" y="60.9">3V3 stabilizer</text>
<text x="19" y="80">PWM cooling fans</text>
<text x="69.8" y="83.8">LED indicator</text>
<text x="182.9" y="105.4">Pump + LED</text>
<text x="215.9" y="105.4">12V peltiers</text>
<text x="248.9" y="105.4">Vapor maker</text>
<text x="19" y="115.5">I2C</text>
<text x="74.9" y="142.2">Buttons</text>
<text x="19" y="161.2">OneWire</text>
<text x="41.9" y="168.9">12V power</text>
<text x="74.9" y="173.9">NEXTION connector</text>
</g>
<g font-size="1.8" fill="#008484">
<text x="27.7" y="28.8">Shield</text>
<text x="46.3" y="28.9">10nF</text>
<text x="57.3" y="26.2">1A</text>
<text x="67" y="27.6">+5V</text>
<text x="85.7" y="28.3">+3.3V</text>
<text x="92" y="28.3">+3.3V</text>
<text x="187.5" y="25.7">+12V</text>
<text x="201.6" y="26.5">5Vstabilizer1</text>
<text x="204.5" y="28.8">L7805</text>
<text x="247.9" y="28.9">H1</text>
<text x="255.5" y="28.9">H2</text>
<text x="263.1" y="28.9">H3</text>
<text x="270.7" y="28.9">H4</text>
<text x="27.7" y="31.4">GND</text>
<text x="34.9" y="34.8" transform="rotate(-90 34.9 34.8)">D+</text>
<text x="40" y="34.8" transform="rotate(-90 40 34.8)">VBUS</text>
<text x="43.7" y="32.5" transform="rotate(-90 43.7 32.5)">USB_B</text>
<text x="48.4" y="32.7">C3</text>
<text x="52.7" y="32.7">GND</text>
<text x="57.4" y="30">F1</text>
<text x="67.3" y="33.1">+3.3V</text>
<text x="73.8" y="34.1">R4</text>
<text x="89.4" y="35.3">R12</text>
<text x="95.8" y="35.3">R13</text>
<text x="202.2" y="32.6">IN</text>
<text x="208.1" y="32.6">OUT</text>
<text x="247.8" y="31.2">M3</text>
<text x="255.4" y="31.2">M3</text>
<text x="263.1" y="31.2">M3</text>
<text x="270.7" y="31.2">M3</text>
<text x="275" y="32">GND</text>
<text x="19.8" y="38.3">GND</text>
<text x="53.8" y="41.5">R232</text>
<text x="59.1" y="38.5" transform="rotate(-90 59.1 38.5)">V3</text>
<text x="61.6" y="40.1" transform="rotate(-90 61.6 40.1)">VCC</text>
<text x="64.3" y="41.5">RXD</text>
<text x="64.5" y="39">TXD</text>
<text x="72.8" y="36.4">470R</text>
<text x="89.5" y="37.6">10k</text>
<text x="95.8" y="37.6">10k</text>
<text x="197.4" y="39.1">C6</text>
<text x="197.7" y="41.4">330nF</text>
<text x="207.6" y="36.8" transform="rotate(-90 207.6 36.8)">GND</text>
<text x="222.8" y="39.1">C8</text>
<text x="223.1" y="41.4">100nF</text>
<text x="53.8" y="46.6">UD+</text>
<text x="64.5" y="46.6">CTS</text>
<text x="72.8" y="44.1">470R</text>
<text x="73.8" y="46.7">R5</text>
<text x="270.2" y="47.9">P3A</text>
<text x="27" y="50.5">22p</text>
<text x="32" y="51.7">C1</text>
<text x="53.8" y="49.1">UD-</text>
<text x="61.6" y="52.4" transform="rotate(-90 61.6 52.4)">CH340G1</text>
<text x="64.3" y="49.1">DSR</text>
<text x="66.3" y="51.7">RI</text>
<text x="79.7" y="50.6">R10</text>
<text x="79.8" y="52.9">12k</text>
<text x="96.4" y="50.6">Q1</text>
<text x="96.8" y="52.9">S8050</text>
<text x="192.5" y="51">GND</text>
<text x="205.2" y="51">GND</text>
<text x="217.9" y="51">GND</text>
<text x="265.9" y="53.1">Q10</text>
<text x="35.8" y="58.1">X1</text>
<text x="40.4" y="56.8">12MHz</text>
<text x="53.8" y="54.2">XI</text>
<text x="53.8" y="59.3">XO</text>
<text x="64.2" y="54.2">DCD</text>
<text x="64.4" y="56.8">DTR</text>
<text x="64.5" y="59.3">RTS</text>
<text x="153" y="57.5">+3.3V</text>
<text x="253.2" y="56.9">R18</text>
<text x="253.4" y="59.2">470R</text>
<text x="27" y="65.7">22p</text>
<text x="32" y="64.4">C2</text>
<text x="61.6" y="60.7" transform="rotate(-90 61.6 60.7)">GND</text>
<text x="79.7" y="65.7">R11</text>
<text x="79.8" y="63.2">12k</text>
<text x="96.4" y="63.1">Q2</text>
<text x="96.8" y="65.5">S8050</text>
<text x="188" y="63.8">+5V</text>
<text x="197.7" y="63.8">+12V</text>
<text x="223.1" y="63.8">+3V3</text>
<text x="270.1" y="63.1">GND</text>
<text x="22.3" y="68.8">GND</text>
<text x="59.1" y="71.4">GND</text>
<text x="147.3" y="67.1">C4</text>
<text x="147.6" y="69.4">100nF</text>
<text x="157.5" y="67.1">C5</text>
<text x="157.6" y="69.4">10uF</text>
<text x="193.2" y="69.4">D2</text>
<text x="206.8" y="68.2">LF33_TO252</text>
<text x="261.1" y="68.8">GND</text>
<text x="143" y="76.4">GND</text>
<text x="153.1" y="76.4">GND</text>
<text x="189.9" y="74.5">1N4007</text>
<text x="195.8" y="77.1">C7</text>
<text x="207.3" y="72">VI</text>
<text x="212.7" y="76.2" transform="rotate(-90 212.7 76.2)">GND</text>
<text x="214.4" y="72">VO</text>
<text x="226.3" y="77.1">C9</text>
<text x="270.3" y="74.6">P3B</text>
<text x="128.8" y="80.9">EN</text>
<text x="141.6" y="82" transform="rotate(-90 141.6 82)">VDD</text>
<text x="145.3" y="83.4">TXD0/IO1</text>
<text x="150.3" y="80.9">IO0</text>
<text x="193.5" y="82.2">100nF</text>
<text x="226.4" y="82.2">2.2uF</text>
<text x="253.2" y="83.6">R19</text>
<text x="265.8" y="79.8">Q9</text>
<text x="33.1" y="85.4">fan_1</text>
<text x="53.4" y="85.4">fan_3</text>
<text x="70.4" y="86.7">+3.3V</text>
<text x="128.8" y="86">SENSOR_VP</text>
<text x="128.8" y="88.5">SENSOR_VN</text>
<text x="145.1" y="88.5">RXD0/IO3</text>
<text x="150.3" y="86">IO2</text>
<text x="253.4" y="85.9">470R</text>
<text x="270.1" y="89.8">GND</text>
<text x="19.8" y="95.5">GND +12V</text>
<text x="40.1" y="95.5">GND +12V</text>
<text x="78.9" y="92.5">R6</text>
<text x="79" y="94.8">1k</text>
<text x="86.2" y="90.9">LED_R</text>
<text x="87.2" y="93.2">RXD</text>
<text x="150.3" y="91.1">IO4</text>
<text x="150.3" y="93.6">IO5</text>
<text x="197.6" y="90.4">GND</text>
<text x="210.3" y="90.4">GND</text>
<text x="223" y="90.4">GND</text>
<text x="261.1" y="95.5">GND</text>
<text x="33.1" y="100.7">fan_2</text>
<text x="78.9" y="101.4">R7</text>
<text x="86" y="99.9">LED_R</text>
<text x="149.3" y="101.2">IO14</text>
<text x="149.3" y="96.1">IO12</text>
<text x="149.3" y="98.7">IO13</text>
<text x="79" y="103.7">1k</text>
<text x="87.3" y="102.1">TXD</text>
<text x="149.3" y="103.8">IO15</text>
<text x="149.3" y="106.3">IO16</text>
<text x="19.8" y="110.7">GND +12V</text>
<text x="78.9" y="111.5">R8</text>
<text x="79" y="113.8">1k</text>
<text x="86" y="110">LED_R</text>
<text x="86.4" y="112.2">Power</text>
<text x="128.8" y="111.4">SDO/SD0</text>
<text x="128.8" y="113.9">SDI/SD1</text>
<text x="149.3" y="108.8">IO17</text>
<text x="149.3" y="111.4">IO18</text>
<text x="149.3" y="113.9">IO19</text>
<text x="204" y="110.1">LED</text>
<text x="237.2" y="110.1">P12A</text>
<text x="270.2" y="110.1">VM2</text>
<text x="128.8" y="116.5">SHD/SD2</text>
<text x="128.8" y="119">SWP/SD3</text>
<text x="141.7" y="118.6" transform="rotate(-90 141.7 118.6)">ESP32-WROOM-32</text>
<text x="149.3" y="116.5">IO21</text>
<text x="149.3" y="119">IO22</text>
<text x="187.2" y="119.1">R14</text>
<text x="199.7" y="115.3">Q4</text>
<text x="220.2" y="119.1">R16</text>
<text x="232.7" y="115.3">Q6</text>
<text x="253.2" y="119.1">R20</text>
<text x="265.8" y="115.3">Q8</text>
<text x="78.9" y="121.7">R9</text>
<text x="79" y="124">1k</text>
<text x="86" y="120.2">LED_R</text>
<text x="86.4" y="122.4">Signal</text>
<text x="128.8" y="124.1">SCS/CMD</text>
<text x="128.8" y="121.5">SCK/CLK</text>
<text x="149.3" y="124.1">IO25</text>
<text x="149.3" y="121.5">IO23</text>
<text x="187.3" y="121.5">470R</text>
<text x="204" y="125.4">GND</text>
<text x="220.3" y="121.5">470R</text>
<text x="237" y="125.4">GND</text>
<text x="253.4" y="121.5">470R</text>
<text x="270.1" y="125.4">GND</text>
<text x="149.3" y="126.6">IO26</text>
<text x="149.3" y="129.2">IO27</text>
<text x="149.3" y="131.7">IO32</text>
<text x="195" y="131.1">GND</text>
<text x="228" y="131.1">GND</text>
<text x="261.1" y="131.1">GND</text>
<text x="26.1" y="134.9">GND</text>
<text x="38.8" y="134.9">GND</text>
<text x="94.7" y="133.6">GND</text>
<text x="149.3" y="136.8">IO34</text>
<text x="149.3" y="134.2">IO33</text>
<text x="204.2" y="136.8">pump</text>
<text x="237.3" y="136.8">P12B</text>
<text x="270.2" y="136.8">VM1</text>
<text x="29.4" y="139.4">R2</text>
<text x="36.9" y="139.2">R3</text>
<text x="141.6" y="143.3" transform="rotate(-90 141.6 143.3)">GND</text>
<text x="149.3" y="139.3">IO35</text>
<text x="199.7" y="142">Q3</text>
<text x="232.7" y="142">Q5</text>
<text x="265.8" y="142">Q7</text>
<text x="29" y="144.4">1k2</text>
<text x="32" y="149.4">+3.3V</text>
<text x="36.1" y="144.3">1k2</text>
<text x="84.7" y="144.6">RESET</text>
<text x="187.2" y="145.8">R15</text>
<text x="187.3" y="148.1">470R</text>
<text x="220.2" y="145.8">R17</text>
<text x="220.3" y="148.1">470R</text>
<text x="253.2" y="145.8">R21</text>
<text x="253.4" y="148.1">470R</text>
<text x="85" y="152.2">MODE</text>
<text x="93.4" y="153.9">GND</text>
<text x="139.1" y="155.2">GND</text>
<text x="204" y="152">GND</text>
<text x="237" y="152">GND</text>
<text x="270.1" y="152">GND</text>
<text x="93.4" y="161.5">GND</text>
<text x="195" y="157.7">GND</text>
<text x="228" y="157.7">GND</text>
<text x="261.1" y="157.7">GND</text>
<text x="19.8" y="179.3">GND</text>
<text x="29.9" y="179.3">GND</text>
<text x="21.7" y="185">R1</text>
<text x="60.4" y="183.1">1N4007</text>
<text x="62.4" y="180.7">D1</text>
<text x="20.9" y="187.5">4k7</text>
<text x="24" y="190.6">+3.3V</text>
<text x="42.6" y="190.7">GND</text>
<text x="45.8" y="186.8">+12V</text>
<text x="50.2" y="190.7">GND GND</text>
<text x="67.4" y="190.6">+12V</text>
<text x="75.6" y="190.7">GND</text>
</g>
<g font-size="1.8">
<text x="222.2" y="31.7">display_Vin</text>
<text x="80" y="40.6">RXD</text>
<text x="80" y="38.1">TXD</text>
<text x="87.6" y="40.6">EN</text>
<text x="94" y="40.6">IO_0</text>
<text x="36.8" y="45.7">USB_P</text>
<text x="96.5" y="45.7">EN</text>
<text x="36.8" y="48.3">USB_N</text>
<text x="252.7" y="63.5">P3A</text>
<text x="96.5" y="68.6">IO_0</text>
<text x="118.1" y="80">EN</text>
<text x="160" y="80">IO_0</text>
<text x="160" y="82.5">RXD</text>
<text x="160" y="87.6">TXD</text>
<text x="30.5" y="90.2">fan1</text>
<text x="50.8" y="90.2">fan3</text>
<text x="160" y="90.2">VM1</text>
<text x="252.7" y="90.2">P3B</text>
<text x="96.5" y="96.5">RXD</text>
<text x="160" y="100.3">fan3</text>
<text x="160" y="97.8">fan2</text>
<text x="30.5" y="105.4">fan2</text>
<text x="96.5" y="105.4">TXD</text>
<text x="160" y="107.9">U2_TXD</text>
<text x="160" y="105.4">U2_RXD</text>
<text x="160" y="110.5">P3A</text>
<text x="160" y="113">P3B</text>
<text x="160" y="115.6">P12A</text>
<text x="160" y="118.1">P12B</text>
<text x="72.4" y="125.7">s_LED</text>
<text x="160" y="123.2">VM2</text>
<text x="160" y="125.7">LED</text>
<text x="160" y="120.6">OneWire</text>
<text x="186.7" y="125.7">LED</text>
<text x="219.7" y="125.7">P12A</text>
<text x="252.7" y="125.7">VM2</text>
<text x="160" y="128.3">pump</text>
<text x="160" y="130.8">s_LED</text>
<text x="160" y="133.3">I2C_SCL</text>
<text x="160" y="135.9">I2C_SDA</text>
<text x="20.3" y="141">I2C_SDA</text>
<text x="41.9" y="141">I2C_SCL</text>
<text x="160" y="138.4">fan1</text>
<text x="77.5" y="148.6">EN</text>
<text x="186.7" y="152.4">pump</text>
<text x="219.7" y="152.4">P12B</text>
<text x="252.7" y="152.4">VM1</text>
<text x="76.2" y="156.2">IO_0</text>
<text x="30.5" y="181.6">OneWire</text>
<text x="88.9" y="185.4">display_Vin</text>
<text x="88.9" y="188">U2_RXD</text>
<text x="88.9" y="190.5">U2_TXD</text>
</g>
</svg>
